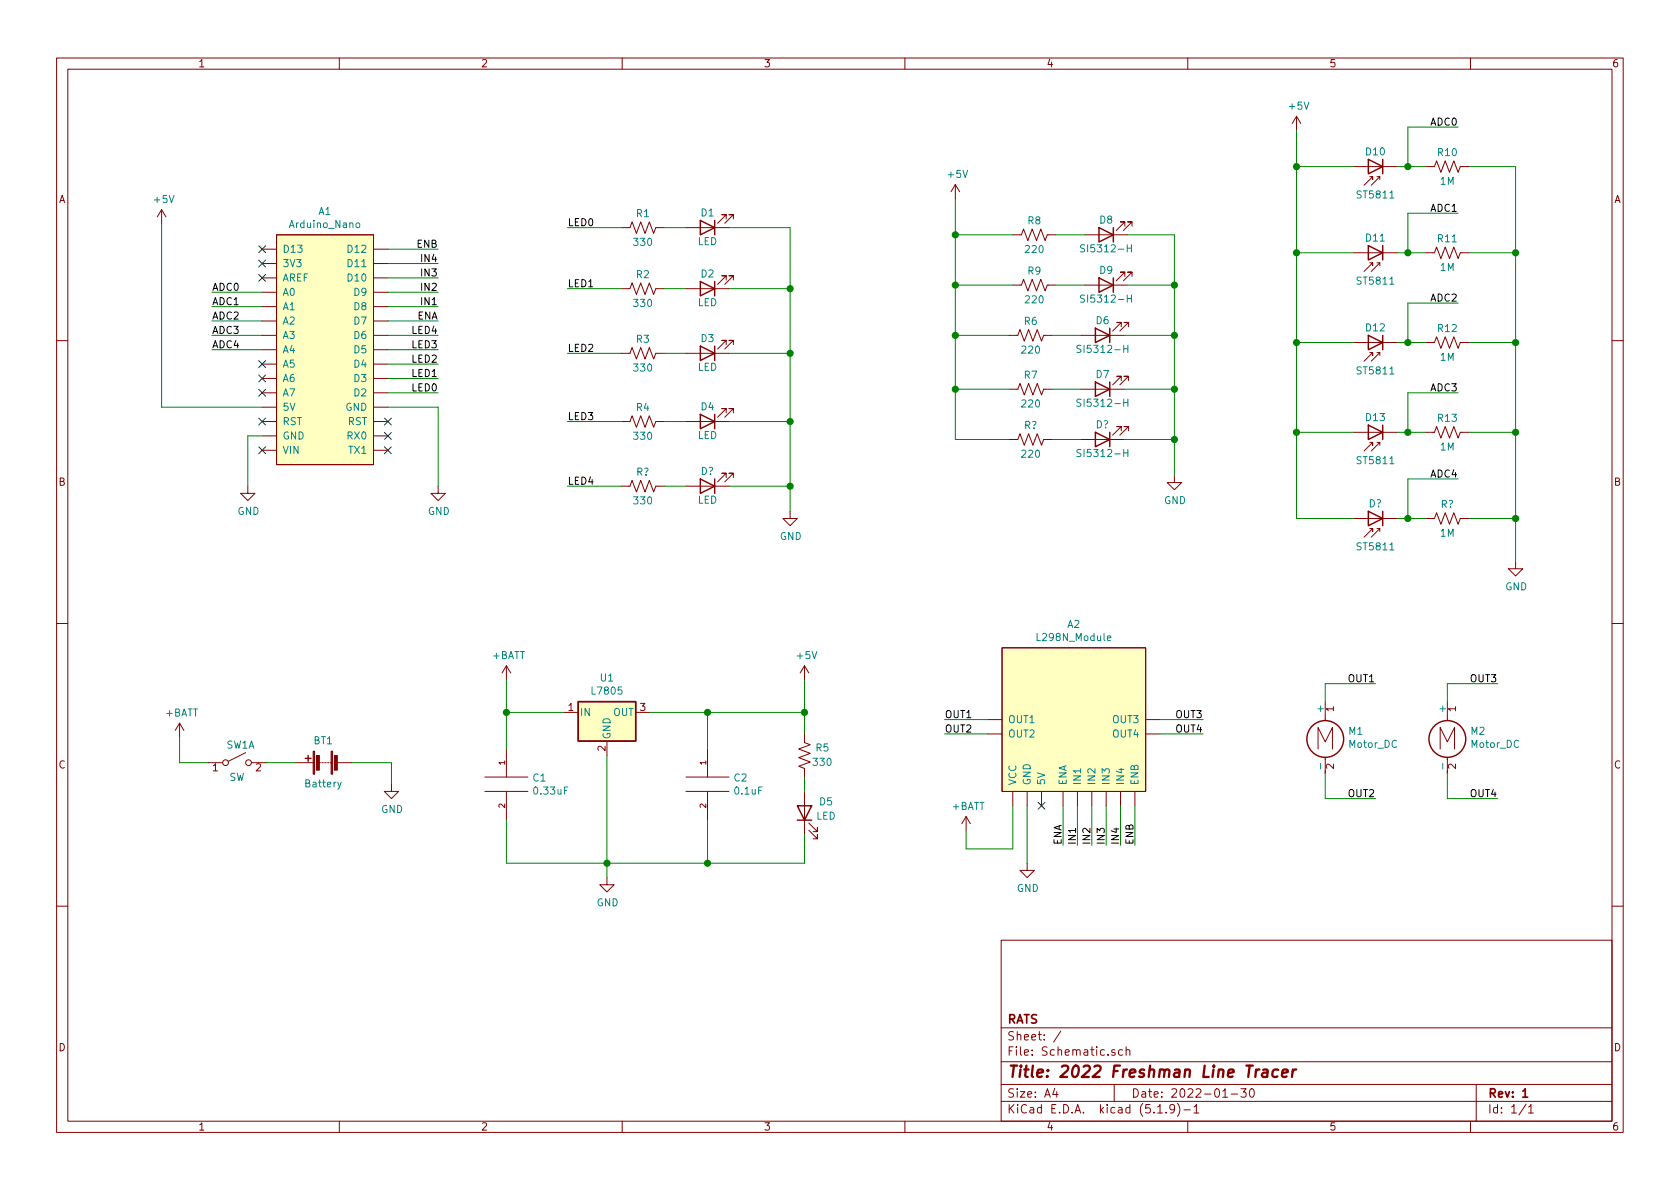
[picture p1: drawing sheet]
<svg xmlns="http://www.w3.org/2000/svg" width="297mm" height="210mm" viewBox="0 0 297 210" stroke-linecap="round" stroke-linejoin="round" font-family="sans-serif">
<g fill="none" stroke="#840000" stroke-width=".18">
<path d="M10 10.3h277v189.9h-277zM12 12.2h273v186.1h-273zM60 10.3v1.9M110 10.3v1.9M160 10.3v1.9M210 10.3v1.9M260 10.3v1.9M28.6 37.1l-.8 1.2M28.6 37.1v2.5M28.6 37.1l.7 1.2M128.4 38.7v-.7h-.8h.8l-1.5 1.5M129.7 38.7v-.7h-.8h.8l-1.6 1.5"/>
<path d="M168.9 32.6l-.8 1.3M168.9 32.6v2.6M168.9 32.6l.8 1.3M198.9 40v-.8h-.8h.8l-1.5 1.6M200.2 40v-.8h-.8h.8l-1.6 1.6M229.2 20.6l-.7 1.2M229.2 20.6v2.5M229.2 20.6l.8 1.2M239.4 29.5h7.6M242.2 31.2h.5v.5v-.5l-1.5 1.6M243.5 31.2h.5M244 31.7v-.5l-1.6 1.6"/>
<path d="M252.1 29.5h1.5l.4-1.1 .8 2.1 .7-2.1 .8 2.1 .7-2.1 .8 2.1 .4-1h1.5M46.4 59.3h2.5M46.4 46.6h2.5M46.4 51.7h2.5M46.4 54.2h2.5M46.4 56.8h2.5M46.4 49.1h2.5M46.4 44.1h2.5M48.9 41.5h17.1v40.7h-17.1zM66 59.3h2.6M66 46.6h2.6M66 51.7h2.6"/>
<path d="M66 54.2h2.6M66 56.8h2.6M66 49.1h2.6M66 44.1h2.6M109.9 40.3h1.5l.4-1.1 .7 2.1 .8-2.1 .7 2.1 .8-2.1 .8 2.1 .4-1h1.5M109.9 51h1.5l.4-1 .7 2.1 .8-2.1 .7 2.1 .8-2.1 .8 2.1 .4-1.1h1.5M121.3 40.3h7.6M121.3 51h7.6M128.4 49.5v-.7h-.8h.8l-1.5 1.5M129.7 49.5v-.7h-.8h.8l-1.6 1.5M178.4 59.3h1.6l.3-1 .8 2 .8-2 .7 2 .8-2 .7 2 .4-1h1.6M179.1 50.4h1.5l.4-1 .7 2 .8-2 .8 2 .7-2 .8 2 .4-1h1.5"/>
<path d="M179.1 41.5h1.5l.4-1 .7 2 .8-2 .8 2 .7-2 .8 2 .4-1h1.5M191.1 59.3h7.7M191.8 50.4h7.6M191.8 41.5h7.6M198.2 57.8v-.8h-.7h.7l-1.5 1.5M198.9 48.9v-.8h-.8h.8l-1.5 1.6M199.5 57.8v-.8h-.7h.7l-1.5 1.5M200.2 48.9v-.8h-.8h.8l-1.6 1.6M239.4 44.7h7.6M242.2 46.5h.5v.5v-.5l-1.5 1.5M243.5 46.5h.5M244 47v-.5l-1.6 1.5"/>
<path d="M252.1 44.7h1.5l.4-1 .8 2 .7-2 .8 2 .7-2 .8 2 .4-1h1.5M10 60.2h2M46.4 72h2.5M46.4 61.8h2.5M46.4 64.4h2.5M46.4 66.9h2.5M46.4 69.5h2.5M46.4 77.1h2.5M46.4 74.5h2.5M46.4 79.6h2.5M66 72h2.6M66 61.8h2.6"/>
<path d="M66 64.4h2.6M66 66.9h2.6M66 69.5h2.6M66 77.1h2.6M66 74.5h2.6M66 79.6h2.6M109.9 62.5h1.5l.4-1 .7 2 .8-2 .7 2 .8-2 .8 2 .4-1h1.5M109.9 74.5h1.5l.4-1 .7 2.1 .8-2.1 .7 2.1 .8-2.1 .8 2.1 .4-1.1h1.5M121.3 74.5h7.6M121.3 62.5h7.6M128.4 73v-.7h-.8h.8l-1.5 1.5M128.4 61v-.8h-.8h.8l-1.5 1.5"/>
<path d="M129.7 73v-.7h-.8h.8l-1.6 1.5M129.7 61v-.8h-.8h.8l-1.6 1.5M178.4 68.8h1.6l.3-1 .8 2 .8-2 .7 2 .8-2 .7 2 .4-1h1.6M178.4 77.7h1.6l.3-1 .8 2 .8-2 .7 2 .8-2 .7 2 .4-1h1.6M191.1 68.8h7.7M191.1 77.7h7.7M198.2 67.3v-.8h-.7h.7l-1.5 1.6M198.2 76.2v-.8h-.7h.7l-1.5 1.6M199.5 67.3v-.8h-.7h.7l-1.5 1.6M199.5 76.2v-.8h-.7h.7l-1.5 1.6M239.4 60.6h7.6M239.4 76.4h7.6"/>
<path d="M242.2 78.2h.5v.5v-.5l-1.5 1.6M242.2 62.4h.5v.5v-.5l-1.5 1.5M243.5 78.2h.5M243.5 62.4h.5M244 78.7v-.5l-1.6 1.6M244 62.9v-.5l-1.6 1.5M252.1 60.6h1.5l.4-1 .8 2 .7-2 .8 2 .7-2 .8 2 .4-1h1.5M252.1 76.4h1.5l.4-1 .8 2.1 .7-2.1 .8 2.1 .7-2.1 .8 2.1 .4-1.1h1.5M285 60.2h2M43.8 86v1.2h1.3l-1.3 1.3-1.3-1.3h1.3M77.5 86v1.2h1.2l-1.2 1.3-1.3-1.3h1.3M109.9 86h1.5l.4-1 .7 2 .8-2 .7 2 .8-2 .8 2 .4-1h1.5"/>
<path d="M121.3 86h7.6M128.4 84.4v-.7h-.8h.8l-1.5 1.5M129.7 84.4v-.7h-.8h.8l-1.6 1.5M139.7 90.4v1.3h1.3l-1.3 1.3-1.3-1.3h1.3M207.6 84.1v1.2h1.3l-1.3 1.3-1.2-1.3h1.2M239.4 91.7h7.6M242.2 93.5h.5v.5v-.5l-1.5 1.5M243.5 93.5h.5M244 94v-.5l-1.6 1.5M252.1 91.7h1.5l.4-1 .8 2 .7-2 .8 2 .7-2 .8 2 .4-1h1.5M268 99.3v1.3h1.2l-1.2 1.2-1.3-1.2h1.3M10 110.3h2"/>
<path d="M89.5 117.7l-.7 1.3M89.5 117.7v2.6M89.5 117.7l.8 1.3M142.2 117.7l-.7 1.3M142.2 117.7v2.6M142.2 117.7l.8 1.3M177.2 114.5h25.4v25.4h-25.4zM285 110.3h2M31.7 127.9l-.7 1.3M31.7 127.9v2.5M31.7 127.9l.8 1.3M36.8 134.9h2.6"/>
<path d="M43.4 133.1l-3 1.5M44.4 134.9h2.6M52.1 134.9h3.3M56.4 134.9h.2M56.9 134.9h.2M57.4 134.9h.3M57.9 134.9h.3M58.4 134.9h.3M59.7 134.9h2.5M69.2 138.7v1.2h1.3l-1.3 1.3-1.3-1.3h1.3M85.7 139.9h7.6M85.7 137.4h7.6"/>
<path d="M89.5 132.3v5.1M89.5 139.9v5.1M99.7 126h2.5M107.3 131.1v2.5M112.4 126h2.5M121.3 139.9h7.6M121.3 137.4h7.6M125.1 132.3v5.1M125.1 139.9v5.1M142.2 129.8v1.5l1.1 .4-2.1 .8 2.1 .7-2.1 .8 2.1 .7-2.1 .8 1 .4v1.5M142.2 139.9v7.7M174.6 127.2h2.6"/>
<path d="M174.6 129.8h2.6M179.1 139.9v2.6M181.6 139.9v2.6M184.1 139.9v2.6M188 139.9v2.6M190.5 139.9v2.6M193 139.9v2.6M195.6 139.9v2.6M198.1 139.9v2.6M200.7 139.9v2.6M202.6 127.2h2.5M202.6 129.8h2.5"/>
<path d="M233 132.5v-3.9l1.3 2.6 1.3-2.6v3.9M234.3 124.1v3.3M234.3 133.9v2.9M254.6 132.5v-3.9l1.3 2.6 1.3-2.6v3.9M255.9 124.1v3.3M255.9 133.9v2.9M107.3 155.2v1.3h1.3l-1.3 1.2-1.3-1.2h1.3M143 146.8l1.5 1.5v-.7v.7h-.7M143 145.5l1.5 1.6v-.8v.8h-.7M170.8 144.4l-.7 1.3M170.8 144.4v2.5M170.8 144.4l.8 1.3"/>
<path d="M181.6 152.6v1.3h1.3l-1.3 1.3-1.3-1.3h1.3M10 160.2h2M177 166.3h108v32h-108zM285 160.2h2M60 198.3v1.9M110 198.3v1.9M160 198.3v1.9M177 194.8h108M177 191.8h108M177 187.8h108M177 181.8h108M186.5 192.5l-.4 1h1"/>
<path d="M186.8 193v1M187.6 182.3l-1.3 2M197 191.8v3M197.1 185.7a.37 .37 0 0 0-.6 .1l.1 .2 .5 .2 .1 .1-.2 .3-.5-.1M198.5 185.7l-.5-.1-.2 .3v.6l.2 .1 .5-.1M199.1 185.7h.1a.37 .37 0 0 1 .6 .1v.8M199.1 185.1v1.5M204.7 196.8h.8M206.2 196.7v.1M207.7 196l-.1 .1a.48 .48 0 0 1-.6 .1l-.2-.2 .2-.6a.48 .48 0 0 1 .6 .1 1.27 1.27 0 0 1-.2 1.2l-.4 .1M208.2 195.1a1.71 1.71 0 0 1 0 2.3M209.3 196.3h1.2"/>
<path d="M210 198.3v1.9M211.1 195.8l.4-.5v1.5M211.1 196.8h.9M216.2 194h.8M217.7 193.5h1.1M219.4 192.5h.9l-.5 .6 .5 .1v.7l-.3 .1-.6-.1M221.1 192.6l.2-.1a.8 .8 0 0 1 .5 .8 .8 .8 0 0 1-.5 .7 1 1 0 0 1-.2-1.4zM260 198.3v1.9M261 191.8v6.5M269.8 195.2l-1.2 2M270.3 195.8l.4-.5v1.5M270.3 196.8h.8"/>
<circle cx="39.9" cy="134.9" r=".51"/>
<circle cx="43.9" cy="134.9" r=".51"/>
</g>
<path d="M269.2 193l.5-.5v1.5M269.2 194h.9" fill="none" stroke="#840000" stroke-width=".3"/>
<path d="M223.3 189.2h.8l-.1 1.2M224.2 189.6l-.7 .1a.4 .4 0 0 0-.4 .3 .4 .4 0 0 0 .3 .4l.7-.1M226 189.2a.68 .68 0 0 0-1 .3l-.1 .6 .2 .2 .2 .1 .6-.1M226.7 189.8l1-.2-.1-.4h-.7l-.3 1 .3 .2 .6-.1M228.6 189.1l-.2 1.3M229.2 189.1a.55 .55 0 0 0-.7 .4" fill="none" stroke="#840000" stroke-width=".41"/>
<g fill="none" stroke="#840000" stroke-width=".25">
<path d="M123.8 39l2.6 1.3-2.6 1.2zM126.4 39v2.5M241.9 28.2l2.6 1.3-2.6 1.2zM244.5 28.2v2.5M123.8 49.8l2.6 1.2-2.6 1.3zM126.4 49.8v2.5M193.7 58l2.5 1.3-2.5 1.3zM194.3 49.1l2.5 1.3-2.5 1.3zM194.3 40.3l2.5 1.2-2.5 1.3zM196.2 58v2.6M196.8 40.3v2.5M196.8 49.1v2.6"/>
<path d="M241.9 59.3l2.6 1.3-2.6 1.2zM241.9 43.4l2.6 1.3-2.6 1.3zM244.5 43.4v2.6M244.5 59.3v2.5M123.8 73.3l2.6 1.2-2.6 1.3zM123.8 61.2l2.6 1.3-2.6 1.2zM126.4 61.2v2.5M126.4 73.3v2.5M193.7 67.6l2.5 1.2-2.5 1.3zM193.7 76.4l2.5 1.3-2.5 1.3zM196.2 67.6v2.5M196.2 76.4v2.6"/>
<path d="M241.9 75.2l2.6 1.2-2.6 1.3zM244.5 75.2v2.5M123.8 84.7l2.6 1.3-2.6 1.2zM126.4 84.7v2.5M241.9 90.4l2.6 1.3-2.6 1.3zM244.5 90.4v2.6M54 134.1h1M54.5 133.6v1M102.2 124.1h10.2v7h-10.2zM141 142.5h2.5l-1.3 2.5zM141 145h2.5"/>
<circle cx="234.3" cy="130.7" r="3.3"/>
<circle cx="255.9" cy="130.7" r="3.3"/>
</g>
<g fill="none" stroke="#008484" stroke-width=".18">
<path d="M63.1 39.5l.3-.1 .2 .1-.1 .7-.3 .1-.3-.3zM191.8 52.2h-.5l-.2 .1v.3l.5 .3 .2 .3-.3 .2h-.5M191.8 43.4l-.5-.1-.2 .1v.4l.5 .2 .2 .3-.3 .2h-.5M199.3 52.8h.8M199.3 43.9h.8M200.1 43.3v1.2M200.1 52.2v1.2M191.1 70.7l-.5-.1-.2 .1v.4l.6 .2 .1 .3-.2 .3-.5-.1M191.1 61.1h-.5l-.2 .1v.3l.6 .3 .1 .3-.2 .2h-.5M191.1 79.5h-.5l-.2 .1v.4l.6 .2 .1 .3-.2 .2h-.5M198.7 71.2h.7M198.7 61.7h.7"/>
<path d="M199.4 61.1v1.2M199.4 70.6v1.3M199.4 79.5v1.2M198.7 80.1h.7M195.8 112.8l.6-.1-.1-.2-.3-.1-.2 .2 .1 .6h.4M60.3 138.3l-.4 1.2-.2 .1"/>
</g>
<g fill="#ffffc2" stroke="#ffffc2" stroke-width=".18">
<path d="M102.2 124.1h10.2v7h-10.2z"/>
<path d="M177.2 114.5h25.4v25.4h-25.4z"/>
<path d="M48.9 41.5h17.1v40.7h-17.1z"/>
</g>
<g fill="#840000" stroke="#840000" stroke-width=".18">
<path d="M58.5 132.8h.3v4.1h-.3z"/>
<path d="M55.4 132.8h.2v4.1h-.2z"/>
<path d="M59.1 133.6h.5v2.6h-.5z"/>
<path d="M56 133.6h.5v2.6h-.5z"/>
</g>
<g fill="none" stroke="#008400" stroke-width=".18">
<path d="M28.6 39.6v32.4h17.8M168.9 35.2v42.5h9.5M229.2 23.1v68.6h10.2M229.2 29.5h10.2M247 29.5h5.1M257.8 22.5h-8.9v7M257.8 37.7h-8.9v7M259.7 29.5h8.3v69.8M37.5 51.7h8.9M37.5 56.8h8.9M37.5 54.2h8.9M37.5 59.3h8.9"/>
<path d="M68.6 51.7h8.9M68.6 44.1h8.9M68.6 56.8h8.9M68.6 46.6h8.9M68.6 49.1h8.9M68.6 54.2h8.9M68.6 59.3h8.9M100.3 40.3h9.6M100.3 51h9.6M117.5 40.3h3.8M117.5 51h3.8M128.9 40.3h10.8v50.1"/>
<path d="M128.9 51h10.8M168.9 59.3h9.5M168.9 50.4h10.2M168.9 41.5h10.2M186.1 59.3h5M186.7 50.4h5.1M186.7 41.5h5.1M198.8 59.3h8.8M199.4 41.5h8.2v42.6M199.4 50.4h8.2M229.2 44.7h10.2M247 44.7h5.1"/>
<path d="M257.8 53.6h-8.9v7M259.7 44.7h8.3M37.5 61.8h8.9M46.4 77.1h-2.6v8.9M68.6 69.5h8.9M68.6 61.8h8.9M68.6 66.9h8.9M68.6 64.4h8.9M68.6 72h8.9v14M100.3 74.5h9.6M100.3 62.5h9.6M117.5 74.5h3.8"/>
<path d="M117.5 62.5h3.8M128.9 74.5h10.8M128.9 62.5h10.8M168.9 68.8h9.5M186.1 68.8h5M186.1 77.7h5M198.8 68.8h8.8M198.8 77.7h8.8M229.2 76.4h10.2M229.2 60.6h10.2M247 76.4h5.1M247 60.6h5.1"/>
<path d="M257.8 69.5h-8.9v6.9M259.7 76.4h8.3M259.7 60.6h8.3M100.3 86h9.6M117.5 86h3.8M128.9 86h10.8M247 91.7h5.1M257.8 84.7h-8.9v7M259.7 91.7h8.3M31.7 130.4v4.5h5.1M47 134.9h5.1M62.2 134.9h7v3.8"/>
<path d="M89.5 120.3v12M89.5 126h10.2M107.3 133.6v21.6M114.9 126h27.3M125.1 126v6.3M142.2 120.3v9.5M142.2 137.4v2.5M167 129.8h7.6M167 127.2h7.6M205.1 129.8h7.6M205.1 127.2h7.6M234.3 136.8v4.4h8.9"/>
<path d="M243.2 120.9h-8.9v3.2M255.9 136.8v4.4h8.9M264.8 120.9h-8.9v3.2M89.5 145v7.6h52.7v-5M125.1 145v7.6M179.1 142.5v7.6h-8.3v-3.2M181.6 142.5v10.1M188 142.5v7M190.5 142.5v7M193 142.5v7M195.6 142.5v7M198.1 142.5v7"/>
<path d="M200.7 142.5v7"/>
</g>
<g fill="#008400" stroke="#008400" stroke-width=".25">
<circle cx="89.5" cy="126" r=".51"/>
<circle cx="168.9" cy="68.8" r=".51"/>
<circle cx="268" cy="44.7" r=".51"/>
<circle cx="168.9" cy="50.4" r=".51"/>
<circle cx="125.1" cy="126" r=".51"/>
<circle cx="207.6" cy="68.8" r=".51"/>
<circle cx="229.2" cy="44.7" r=".51"/>
<circle cx="168.9" cy="59.3" r=".51"/>
<circle cx="248.9" cy="60.6" r=".51"/>
<circle cx="248.9" cy="29.5" r=".51"/>
<circle cx="229.2" cy="29.5" r=".51"/>
<circle cx="268" cy="91.7" r=".51"/>
<circle cx="229.2" cy="60.6" r=".51"/>
<circle cx="229.2" cy="76.4" r=".51"/>
<circle cx="142.2" cy="126" r=".51"/>
<circle cx="125.1" cy="152.6" r=".51"/>
<circle cx="248.9" cy="44.7" r=".51"/>
<circle cx="248.9" cy="76.4" r=".51"/>
<circle cx="268" cy="76.4" r=".51"/>
<circle cx="268" cy="60.6" r=".51"/>
<circle cx="168.9" cy="41.5" r=".51"/>
<circle cx="207.6" cy="50.4" r=".51"/>
<circle cx="248.9" cy="91.7" r=".51"/>
<circle cx="207.6" cy="77.7" r=".51"/>
<circle cx="207.6" cy="59.3" r=".51"/>
<circle cx="107.3" cy="152.6" r=".51"/>
<circle cx="139.7" cy="74.5" r=".51"/>
<circle cx="139.7" cy="86" r=".51"/>
<circle cx="139.7" cy="62.5" r=".51"/>
<circle cx="139.7" cy="51" r=".51"/>
</g>
<g fill="none" stroke="#000084" stroke-width=".18">
<path d="M45.7 48.5l1.3 1.3M45.7 46l1.3 1.2M45.7 43.5l1.3 1.2M47 48.5l-1.3 1.3M47 46l-1.3 1.2M47 43.5l-1.3 1.2M45.7 63.8l1.3 1.2M45.7 66.3l1.3 1.2M45.7 68.9l1.3 1.2M45.7 73.9l1.3 1.3M45.7 79l1.3 1.2M47 63.8l-1.3 1.2"/>
<path d="M47 66.3l-1.3 1.2M47 68.9l-1.3 1.2M47 73.9l-1.3 1.3M47 79l-1.3 1.2M68 79l1.2 1.2M68 76.5l1.2 1.2M68 73.9l1.2 1.3M69.2 79l-1.2 1.2M69.2 76.5l-1.2 1.2M69.2 73.9l-1.2 1.3M183.5 141.9l1.3 1.2M184.8 141.9l-1.3 1.2"/>
</g>
<text font-size="2.8" fill="#840000" x="178" y="190.5">Title: 2022 Freshman Line Tracer</text>
<g font-size="2.1" fill="#840000">
<text x="178" y="184">Sheet: /</text>
<text x="178" y="181">RATS</text>
<text x="178" y="186.7">File: Schematic.sch</text>
<text x="178" y="196.9">KiCad E.D.A. kicad (5.1.9)-1</text>
<text x="178" y="194.1">Size: A4</text>
<text x="200" y="194.1">Date: 2022-01-30</text>
<text x="263" y="194.1">Rev: 1</text>
<text x="263" y="196.9">Id: 1/1</text>
</g>
<g font-size="1.8" fill="#840000">
<text x="35" y="11.9">1</text>
<text x="85" y="11.9">2</text>
<text x="135" y="11.9">3</text>
<text x="185" y="11.9">4</text>
<text x="235" y="11.9">5</text>
<text x="285" y="11.9">6</text>
<text x="10.4" y="35.9">A</text>
<text x="285.4" y="35.9">A</text>
<text x="10.4" y="85.9">B</text>
<text x="285.4" y="85.9">B</text>
<text x="100.5" y="125.7">1</text>
<text x="113.2" y="125.7">3</text>
<text x="235.8" y="125.8" transform="rotate(-90 235.8 125.8)">1</text>
<text x="257.4" y="125.8" transform="rotate(-90 257.4 125.8)">1</text>
<text x="10.4" y="135.9">C</text>
<text x="37.6" y="136.4">1</text>
<text x="45.2" y="136.4">2</text>
<text x="107.1" y="132.8" transform="rotate(-90 107.1 132.8)">2</text>
<text x="235.8" y="136" transform="rotate(-90 235.8 136)">2</text>
<text x="257.4" y="136" transform="rotate(-90 257.4 136)">2</text>
<text x="285.4" y="135.9">C</text>
<text x="10.4" y="185.9">D</text>
<text x="285.4" y="185.9">D</text>
<text x="35" y="199.9">1</text>
<text x="85" y="199.9">2</text>
<text x="135" y="199.9">3</text>
<text x="185" y="199.9">4</text>
<text x="235" y="199.9">5</text>
<text x="285" y="199.9">6</text>
</g>
<g font-size="1.8" fill="#008484">
<text x="228" y="19.4">+5V</text>
<text x="241.6" y="27.5">D10</text>
<text x="254.3" y="27.6">R10</text>
<text x="27.4" y="35.9">+5V</text>
<text x="167.7" y="31.5">+5V</text>
<text x="240.1" y="35.1">ST5811</text>
<text x="254.7" y="32.7">1M</text>
<text x="51.4" y="40.3">Arduino_Nano</text>
<text x="56.3" y="38">A1</text>
<text x="112.5" y="38.4">R1</text>
<text x="124" y="38.3">D1</text>
<text x="181.8" y="39.7">R8</text>
<text x="194.5" y="39.5">D8</text>
<text x="49.9" y="47.2">3V3</text>
<text x="49.9" y="44.7">D13</text>
<text x="61.8" y="47.2">D11</text>
<text x="61.8" y="44.7">D12</text>
<text x="112.2" y="43.5">330</text>
<text x="123.3" y="43.4">LED</text>
<text x="181.4" y="44.7">220</text>
<text x="191.8" y="44.6">SI5312-H</text>
<text x="241.6" y="42.7">D11</text>
<text x="254.3" y="42.8">R11</text>
<text x="254.7" y="47.9">1M</text>
<text x="49.9" y="52.3">A0</text>
<text x="49.9" y="49.8">AREF</text>
<text x="61.8" y="49.8">D10</text>
<text x="62.8" y="52.3">D9</text>
<text x="112.5" y="49.2">R2</text>
<text x="124" y="49.1">D2</text>
<text x="181.4" y="53.6">220</text>
<text x="181.8" y="48.6">R9</text>
<text x="191.8" y="53.5">SI5312-H</text>
<text x="194.5" y="48.4">D9</text>
<text x="240.1" y="50.3">ST5811</text>
<text x="49.9" y="54.9">A1</text>
<text x="49.9" y="57.4">A2</text>
<text x="49.9" y="59.9">A3</text>
<text x="62.8" y="59.9">D6</text>
<text x="62.8" y="57.4">D7</text>
<text x="62.8" y="54.9">D8</text>
<text x="112.2" y="54.3">330</text>
<text x="123.3" y="54.1">LED</text>
<text x="181.1" y="57.4">R6</text>
<text x="193.8" y="57.3">D6</text>
<text x="241.6" y="58.6">D12</text>
<text x="254.3" y="58.7">R12</text>
<text x="49.9" y="62.5">A4</text>
<text x="49.9" y="65">A5</text>
<text x="62.8" y="65">D4</text>
<text x="62.8" y="62.5">D5</text>
<text x="112.2" y="65.7">330</text>
<text x="112.5" y="60.6">R3</text>
<text x="123.3" y="65.6">LED</text>
<text x="124" y="60.5">D3</text>
<text x="180.8" y="62.5">220</text>
<text x="191.2" y="62.4">SI5312-H</text>
<text x="254.7" y="63.8">1M</text>
<text x="49.9" y="67.6">A6</text>
<text x="49.9" y="70.1">A7</text>
<text x="62.8" y="70.1">D2</text>
<text x="62.8" y="67.6">D3</text>
<text x="181.1" y="67">R7</text>
<text x="191.2" y="71.9">SI5312-H</text>
<text x="193.8" y="66.8">D7</text>
<text x="240.1" y="66.2">ST5811</text>
<text x="49.9" y="72.6">5V</text>
<text x="49.9" y="77.7">GND</text>
<text x="49.9" y="75.2">RST</text>
<text x="61.1" y="72.6">GND</text>
<text x="61.5" y="75.2">RST</text>
<text x="61.6" y="77.7">RX0</text>
<text x="112.2" y="77.8">330</text>
<text x="112.5" y="72.7">R4</text>
<text x="123.3" y="77.6">LED</text>
<text x="124" y="72.6">D4</text>
<text x="180.8" y="72.1">220</text>
<text x="181.1" y="75.9">R?</text>
<text x="193.8" y="75.7">D?</text>
<text x="241.6" y="74.5">D13</text>
<text x="254.3" y="74.6">R13</text>
<text x="49.9" y="80.3">VIN</text>
<text x="61.8" y="80.3">TX1</text>
<text x="123.9" y="84">D?</text>
<text x="180.8" y="80.9">220</text>
<text x="191.2" y="80.8">SI5312-H</text>
<text x="240.1" y="82.1">ST5811</text>
<text x="254.7" y="79.7">1M</text>
<text x="112.2" y="89.2">330</text>
<text x="112.5" y="84.1">R?</text>
<text x="123.3" y="89.1">LED</text>
<text x="205.8" y="89.1">GND</text>
<text x="242" y="89.7">D?</text>
<text x="254.7" y="89.8">R?</text>
<text x="42" y="91.1">GND</text>
<text x="75.6" y="91.1">GND</text>
<text x="137.9" y="95.5">GND</text>
<text x="254.7" y="94.9">1M</text>
<text x="240.1" y="97.3">ST5811</text>
<text x="266.1" y="104.4">GND</text>
<text x="183.6" y="113.4">L298N_Module</text>
<text x="188.7" y="111">A2</text>
<text x="87" y="116.6">+BATT</text>
<text x="141" y="116.6">+5V</text>
<text x="104.8" y="122.8">L7805</text>
<text x="106.2" y="120.5">U1</text>
<text x="234.1" y="125.9" transform="rotate(-90 234.1 125.9)">+</text>
<text x="255.7" y="125.9" transform="rotate(-90 255.7 125.9)">+</text>
<text x="29.3" y="126.7">+BATT</text>
<text x="55.5" y="131.6">BT1</text>
<text x="102.5" y="126.6">IN</text>
<text x="107.9" y="130.8" transform="rotate(-90 107.9 130.8)">GND</text>
<text x="108.4" y="126.6">OUT</text>
<text x="178.2" y="127.9">OUT1</text>
<text x="178.2" y="130.4">OUT2</text>
<text x="196.8" y="127.9">OUT3</text>
<text x="196.8" y="130.4">OUT4</text>
<text x="238.5" y="129.9">M1</text>
<text x="260.1" y="129.9">M2</text>
<text x="40" y="132.4">SW1A</text>
<text x="143.9" y="135.4">330</text>
<text x="144.3" y="132.9">R5</text>
<text x="234.1" y="135.8" transform="rotate(-90 234.1 135.8)">-</text>
<text x="238.6" y="132.3">Motor_DC</text>
<text x="255.7" y="135.8" transform="rotate(-90 255.7 135.8)">-</text>
<text x="260.1" y="132.3">Motor_DC</text>
<text x="40.5" y="138.1">SW</text>
<text x="54.1" y="139.2">Battery</text>
<text x="67.4" y="143.8">GND</text>
<text x="94.3" y="138.2">C1</text>
<text x="94.6" y="140.5">0.33uF</text>
<text x="129.8" y="138.2">C2</text>
<text x="130" y="140.5">0.1uF</text>
<text x="144.9" y="142.4">D5</text>
<text x="168.3" y="143.2">+BATT</text>
<text x="179.7" y="138.9" transform="rotate(-90 179.7 138.9)">VCC</text>
<text x="182.2" y="138.9" transform="rotate(-90 182.2 138.9)">GND</text>
<text x="184.8" y="138.9" transform="rotate(-90 184.8 138.9)">5V</text>
<text x="188.6" y="138.9" transform="rotate(-90 188.6 138.9)">ENA</text>
<text x="191.1" y="138.9" transform="rotate(-90 191.1 138.9)">IN1</text>
<text x="193.7" y="138.9" transform="rotate(-90 193.7 138.9)">IN2</text>
<text x="196.2" y="138.9" transform="rotate(-90 196.2 138.9)">IN3</text>
<text x="198.8" y="138.9" transform="rotate(-90 198.8 138.9)">IN4</text>
<text x="201.3" y="138.9" transform="rotate(-90 201.3 138.9)">ENB</text>
<text x="144.3" y="145">LED</text>
<text x="105.5" y="160.3">GND</text>
<text x="179.8" y="157.7">GND</text>
</g>
<g font-size="1.8">
<text x="253" y="22.2">ADC0</text>
<text x="100.3" y="40">LED0</text>
<text x="253" y="37.5">ADC1</text>
<text x="73.7" y="43.8">ENB</text>
<text x="74.7" y="46.3">IN4</text>
<text x="37.5" y="54">ADC1</text>
<text x="37.5" y="51.4">ADC0</text>
<text x="74.7" y="48.9">IN3</text>
<text x="74.7" y="51.4">IN2</text>
<text x="74.7" y="54">IN1</text>
<text x="100.3" y="50.8">LED1</text>
<text x="253" y="53.3">ADC2</text>
<text x="37.5" y="59">ADC3</text>
<text x="37.5" y="56.5">ADC2</text>
<text x="72.9" y="59">LED4</text>
<text x="73.7" y="56.5">ENA</text>
<text x="37.5" y="61.6">ADC4</text>
<text x="72.9" y="61.6">LED3</text>
<text x="72.9" y="64.1">LED2</text>
<text x="100.3" y="62.2">LED2</text>
<text x="72.9" y="69.2">LED0</text>
<text x="72.9" y="66.7">LED1</text>
<text x="253" y="69.2">ADC3</text>
<text x="100.3" y="74.3">LED3</text>
<text x="100.3" y="85.7">LED4</text>
<text x="253" y="84.4">ADC4</text>
<text x="238.5" y="120.6">OUT1</text>
<text x="260.1" y="120.6">OUT3</text>
<text x="167" y="127">OUT1</text>
<text x="167" y="129.5">OUT2</text>
<text x="208" y="127">OUT3</text>
<text x="208" y="129.5">OUT4</text>
<text x="238.5" y="141">OUT2</text>
<text x="260.1" y="141">OUT4</text>
<text x="187.7" y="149.5" transform="rotate(-90 187.7 149.5)">ENA</text>
<text x="190.2" y="149.5" transform="rotate(-90 190.2 149.5)">IN1</text>
<text x="192.8" y="149.5" transform="rotate(-90 192.8 149.5)">IN2</text>
<text x="195.3" y="149.5" transform="rotate(-90 195.3 149.5)">IN3</text>
<text x="197.9" y="149.5" transform="rotate(-90 197.9 149.5)">IN4</text>
<text x="200.4" y="149.5" transform="rotate(-90 200.4 149.5)">ENB</text>
</g>
<g font-size="1.4" fill="#840000">
<text x="89.3" y="135.2" transform="rotate(-90 89.3 135.2)">1</text>
<text x="124.8" y="135.2" transform="rotate(-90 124.8 135.2)">1</text>
<text x="89.3" y="142.9" transform="rotate(-90 89.3 142.9)">2</text>
<text x="124.8" y="142.9" transform="rotate(-90 124.8 142.9)">2</text>
</g>
</svg>
